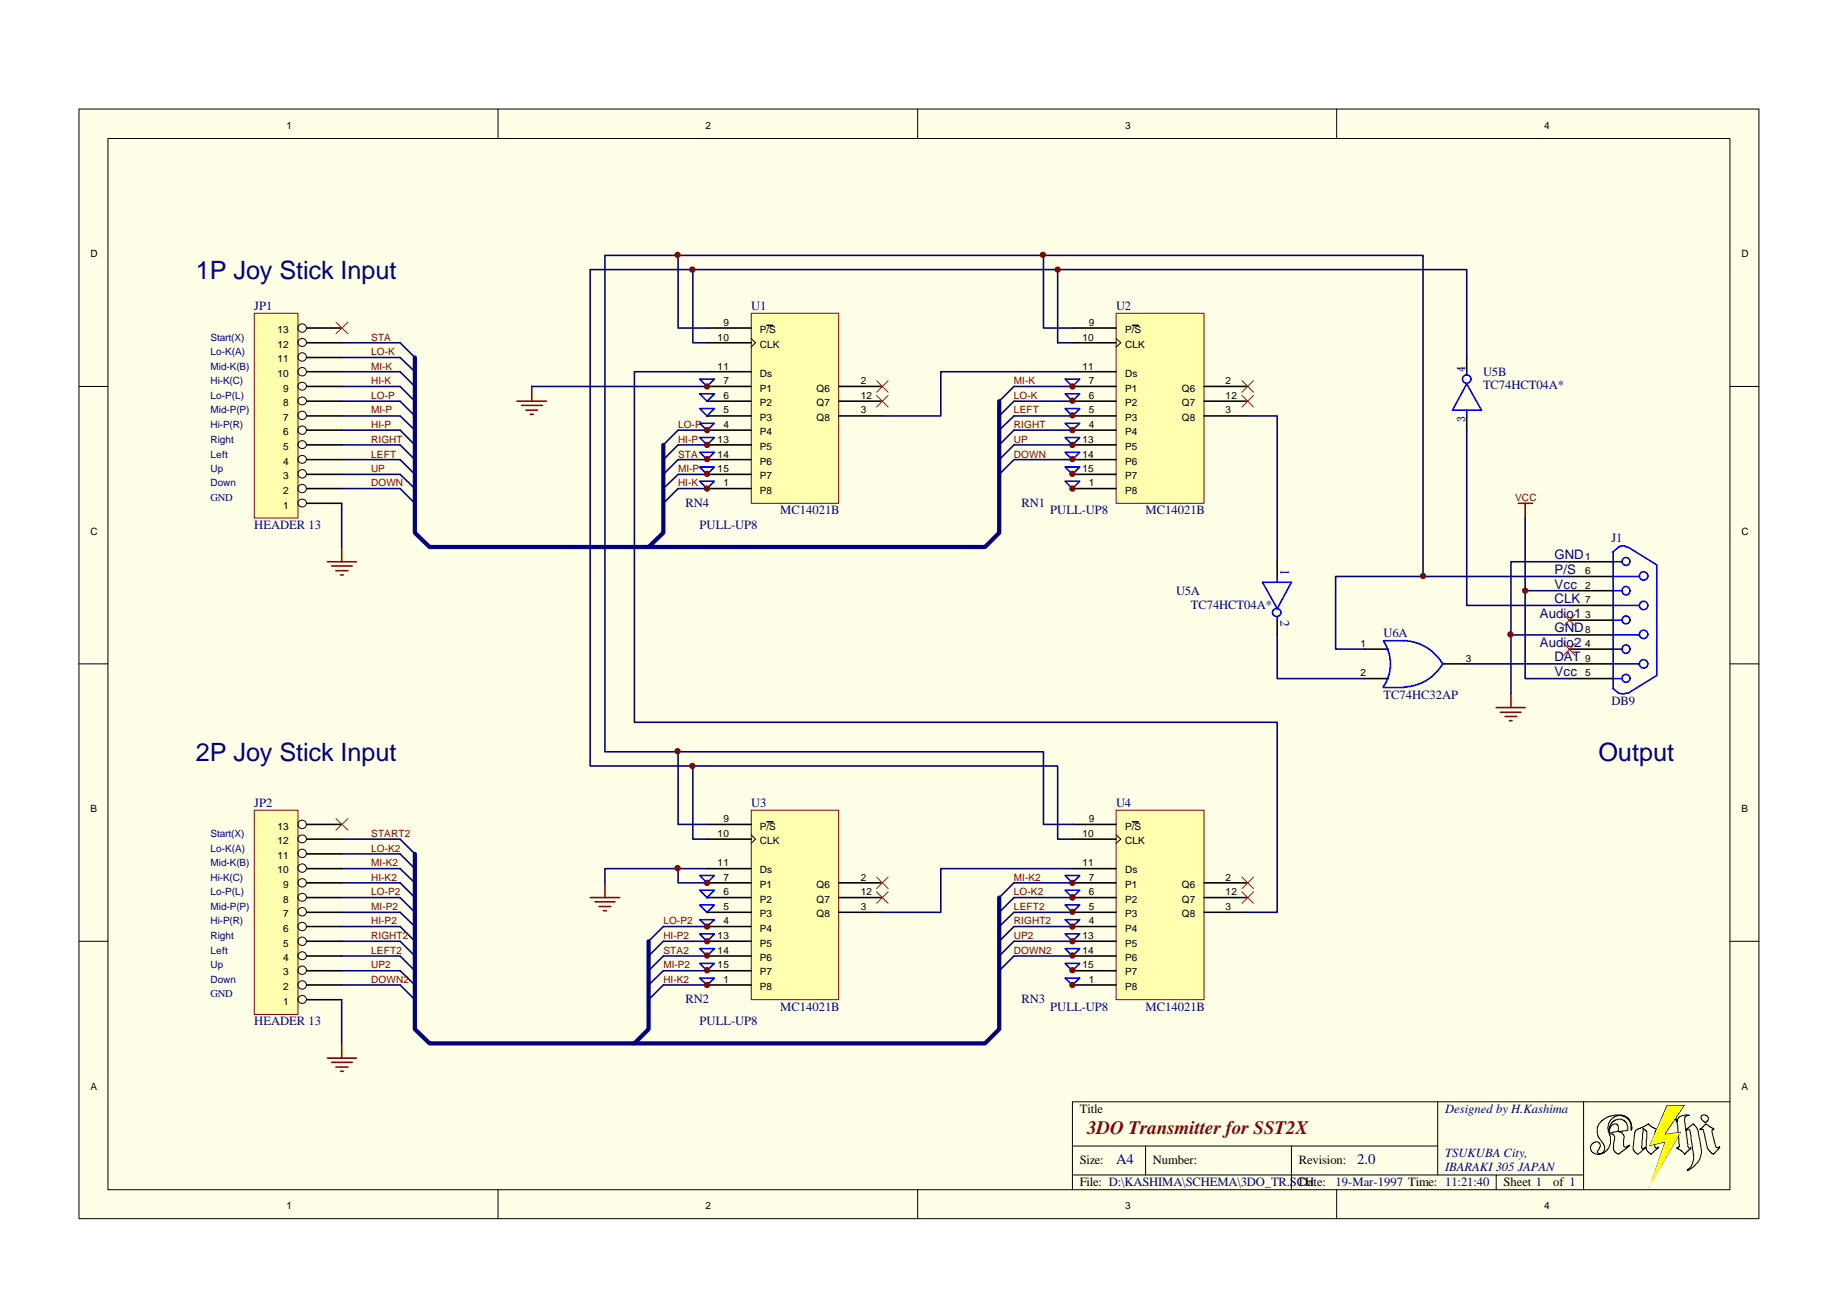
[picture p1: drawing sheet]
<svg xmlns="http://www.w3.org/2000/svg" width="297mm" height="210mm" viewBox="0 0 297 210" stroke-linecap="round" stroke-linejoin="round" font-family="sans-serif">
<path d="M12.7 17.5h270.2v178.5h-270.2z" fill="#ffffe8"/>
<g fill="none" stroke="#000" stroke-width=".16">
<path d="M12.7 17.5h270.2v178.5h-270.2zM80.1 17.5v4.8M147.6 17.5v4.8M215 17.5v4.8M17.4 22.3h260.8v169.1h-260.8zM12.7 62.2h4.7M278.2 62.2h4.7M12.7 106.8h4.7M278.2 106.8h4.7M12.7 151.4h4.7M278.2 151.4h4.7M231.2 177.2v11.8"/>
<path d="M254.7 177.2h-82.2v14.2M269.2 179.6l.4 .3 .1 .5v-.3l.3-.4 .9-.4h.7l.1 .1-.6 .1-.2 .3 .2 1.9 .9-.7 .2-.2h.2l.5 .6 .2 .6 .5 2.9v1l-.2 .6-.9 1.1-1.1 .7v-.2l.6-.5 .4-1.1v-.9l-.6-3.8a.42 .42 0 0 0-.7 .1l.3 2.5 .2 .3 .3-.1v.2l-.3 .1-.7 .8-.6-.7-.4-.2h-.2v-.2h.2l.2-.2v-.3l-.4-3.5zM273.6 179.4l.7-.1a.6 .6 0 0 1 .4 .9l-.5 .4-.6-.7zM278.2 177.2h-23.5v14.2M80.1 191.4v4.6M147.6 191.4v4.6M172.5 184.3h58.7M172.5 189h82.2M184.2 184.3v4.7M207.7 184.3v7.1M215 191.4v4.6M240.6 189v2.4"/>
<path d="M257.6 180.2l1.3-.7 .8-.2h1.2a2.02 2.02 0 0 1 1.4 1.3l.2 .7-.1 .5h-.1v-.9l-.3-.7-.4-.4-.5-.3-.9-.1-.5 .2-.9 .8a1.43 1.43 0 0 0-.1 1.3v.3l.1-.8 .7-.9 .7-.3h.5a1.2 1.2 0 0 1 1 1l.1 .8-1.5 .2 .6 .2 .3 .5-.1 1.6a.64 .64 0 0 0 .9-.1l-.1 .3-1.4 1-.2 .2-.2-.1-.6-.6-.1-.4 .3-1.8-.2-.3-.6-.1-.1 .2 .2 .2v1.2l-.4 .8a1.94 1.94 0 0 1-2.1 .8l-.6-.4a.83 .83 0 0 1 0-1l.3-.4 .3-.1h.6a.92 .92 0 0 1 .1 1.1l-.3 .4v.1l.2 .3 .5-.1 .4-.3 .1-.9-1.1-1.4-.1-.6v-1zM259.3 180.9l.7-.1 .2 .1 .1 1.1-1.6 .3 .3-1zM263.1 181.8l1.7-.8 .2-.2 .8 .6 .8 .2v.2l-.4 .1-.1 2.5 .2 .3h.2l.2-.2 .1 .1-.4 .2-.9 .9-.6-.5-.1-.6-1.4 1.1-.3-.2-.4-.4-.1-.3 .3-2.7zM264.2 181.5l.6 .5v1.1v1.3l-.6 .4-.2-.4zM273.5 181.5l.9-.7 .6 .5 .7 .3-.4 .1v.5l.5 2 .2 .4h.4l.1-.2 .1 .1-1 1.2-.3-.3a2.42 2.42 0 0 1-.9-1.4l-.4-2.2-.1-.2-.4 .1-.1-.1z"/>
</g>
<path d="M268.1 177.7h2.8l-3.1 4.8 2.5-.4-5 8.8 2.5-7.2-2.5 .6z" fill-rule="evenodd" fill="#ff0"/>
<path d="M268.1 177.7v.1l-2.8 6.5zM268.1 177.7h2.8v.1v-.1v.1l-.1-.1 .1 .1h-2.8zM270.3 182.1l-5.2 9zM265.3 184.2v.1v-.1l2.4-.5h.1l-2.6 .6zM270.8 177.7l.1 .1-3.2 4.7zM267.7 183.7h.1l-2.5 7.2 2.4-7.2h.1zM267.8 182.4l2.5-.4v.1v-.1v.1l-2.5 .4z" fill="#000"/>
<path d="M120.8 50.4h14.1v30.6h-14.1z" fill="#ffffb0" stroke="#800000" stroke-width=".16"/>
<g fill="none" stroke="#000" stroke-width=".25">
<path d="M113.7 52.8h7.1M113.7 55.1h7.1M113.7 59.8h7.1M123.4 52.3h.9M113.7 62.2h7.1M113.7 64.5h7.1M113.7 66.9h7.1M113.7 69.2h7.1M113.7 71.6h7.1M113.7 73.9h7.1M113.7 76.3h7.1M113.7 78.6h7.1"/>
<path d="M134.9 62.2h7M134.9 64.5h7M134.9 66.9h7"/>
</g>
<path d="M120.8 54.5l.7 .6-.7 .7" fill="none" stroke="#000" stroke-width=".16"/>
<path d="M179.5 50.4h14.1v30.6h-14.1z" fill="#ffffb0" stroke="#800000" stroke-width=".16"/>
<g fill="none" stroke="#000" stroke-width=".25">
<path d="M172.5 52.8h7M172.5 55.1h7M172.5 59.8h7M182.1 52.3h.9M172.5 62.2h7M172.5 64.5h7M172.5 66.9h7M172.5 69.2h7M172.5 71.6h7M172.5 73.9h7M172.5 76.3h7M172.5 78.6h7"/>
<path d="M193.6 62.2h7.1M193.6 64.5h7.1M193.6 66.9h7.1"/>
</g>
<path d="M179.5 54.5l.8 .6-.8 .7" fill="none" stroke="#000" stroke-width=".16"/>
<path d="M40.9 50.4h7v32.9h-7z" fill="#ffffb0" stroke="#800000" stroke-width=".16"/>
<g fill="none" stroke="#000" stroke-width=".16">
<path d="M49.3 55a.68 .68 0 0 0-1-.5 .68 .68 0 0 0 0 1.2 .68 .68 0 0 0 1-.6M49.3 73.8a.68 .68 0 0 0-1-.5 .68 .68 0 0 0 0 1.1 .68 .68 0 0 0 1-.5M49.3 71.5a.68 .68 0 0 0-1-.6 .68 .68 0 0 0 0 1.2 .68 .68 0 0 0 1-.6M49.3 64.4a.68 .68 0 0 0-1-.5 .68 .68 0 0 0 0 1.1 .68 .68 0 0 0 1-.5M49.3 62.1a.68 .68 0 0 0-1-.6 .68 .68 0 0 0 0 1.2 .68 .68 0 0 0 1-.6M49.3 80.9a.68 .68 0 0 0-1-.6 .68 .68 0 0 0 0 1.2 .68 .68 0 0 0 1-.6"/>
<circle cx="48.6" cy="57.4" r=".68"/>
<circle cx="48.6" cy="59.8" r=".68"/>
<circle cx="48.6" cy="52.8" r=".68"/>
<circle cx="48.6" cy="76.2" r=".68"/>
<circle cx="48.6" cy="78.6" r=".68"/>
<circle cx="48.6" cy="66.8" r=".68"/>
<circle cx="48.6" cy="69.2" r=".68"/>
</g>
<g fill="none" stroke="#000" stroke-width=".25">
<path d="M49.4 59.8h5.5M49.4 57.5h5.5M49.4 55.1h5.5M49.4 52.8h5.5M49.4 78.6h5.5M49.4 76.3h5.5M49.4 73.9h5.5M49.4 71.6h5.5M49.4 69.2h5.5M49.4 66.9h5.5M49.4 64.5h5.5M49.4 62.2h5.5"/>
<path d="M172.5 62.2h.1M172.5 64.5h.1M172.5 66.9h.1M172.5 69.2h.1M172.5 71.6h.1M172.5 73.9h.1M172.5 76.3h.1M172.5 78.6h.1M49.4 81h5.5"/>
</g>
<path d="M66.7 57.5v28.2l2.4 2.3h35.2l2.4-2.3v-14.1M160.7 64.5v21.2l-2.3 2.3h-54.1" fill="none" stroke="#000080" stroke-width=".68"/>
<g fill="none" stroke="#000080" stroke-width=".25">
<path d="M54.9 55.1h9.4l2.4 2.4M54.9 57.5h9.4l2.4 2.3M54.9 59.8h9.4l2.4 2.4M172.5 59.8h-21.2v7.1h-9.4M54.9 62.2h9.4l2.4 2.3M54.9 64.5h9.4l2.4 2.4M54.9 66.9h9.4l2.4 2.3M54.9 69.2h9.4l2.4 2.4M54.9 71.6h9.4l2.4 2.3M54.9 73.9h9.4l2.4 2.4M54.9 76.3h9.4l2.4 2.3M54.9 78.6h9.4l2.4 2.4"/>
<path d="M113.7 71.6h-4.6l-2.4 2.3M113.7 73.9h-4.6l-2.4 2.4M113.7 76.3h-4.6l-2.4 2.3M113.7 78.6h-4.6l-2.4 2.4M113.7 69.2h-4.6l-2.4 2.4M172.5 62.2h-9.4l-2.4 2.3M172.5 64.5h-9.4l-2.4 2.4M172.5 66.9h-9.4l-2.4 2.3M172.5 69.2h-9.4l-2.4 2.4M172.5 71.6h-9.4l-2.4 2.3M172.5 73.9h-9.4l-2.4 2.4"/>
</g>
<path d="M171.3 61h2.4l-1.2 1.2zM171.3 63.3h2.4l-1.2 1.2zM171.3 65.7h2.4l-1.2 1.2zM171.3 68.1h2.4l-1.2 1.1zM171.3 70.4h2.4l-1.2 1.2zM171.3 72.7h2.4l-1.2 1.2zM171.3 75.1h2.4l-1.2 1.2zM171.3 77.4h2.4l-1.2 1.2z" fill="none" stroke="#00f" stroke-width=".25"/>
<path d="M120.8 130.3h14.1v30.5h-14.1z" fill="#ffffb0" stroke="#800000" stroke-width=".16"/>
<g fill="none" stroke="#000" stroke-width=".25">
<path d="M113.7 132.6h7.1M113.7 135h7.1M113.7 139.7h7.1M123.4 132.2h.9M113.7 142h7.1M113.7 144.4h7.1M113.7 146.7h7.1M113.7 149h7.1M113.7 151.4h7.1M113.7 153.8h7.1M113.7 156.1h7.1M113.7 158.4h7.1"/>
<path d="M134.9 142h7M134.9 144.4h7M134.9 146.7h7"/>
</g>
<path d="M120.8 134.3l.7 .7-.7 .7" fill="none" stroke="#000" stroke-width=".16"/>
<path d="M179.5 130.3h14.1v30.5h-14.1z" fill="#ffffb0" stroke="#800000" stroke-width=".16"/>
<g fill="none" stroke="#000" stroke-width=".25">
<path d="M172.5 132.6h7M172.5 135h7M172.5 139.7h7M182.1 132.2h.9M172.5 142h7M172.5 144.4h7M172.5 146.7h7M172.5 149h7M172.5 151.4h7M172.5 153.8h7M172.5 156.1h7M172.5 158.4h7"/>
<path d="M193.6 142h7.1M193.6 144.4h7.1M193.6 146.7h7.1"/>
</g>
<path d="M179.5 134.3l.8 .7-.8 .7" fill="none" stroke="#000" stroke-width=".16"/>
<path d="M40.9 130.3h7v32.9h-7z" fill="#ffffb0" stroke="#800000" stroke-width=".16"/>
<g fill="none" stroke="#000" stroke-width=".16">
<path d="M49.3 134.9a.68 .68 0 0 0-1-.6 .68 .68 0 0 0 0 1.2 .68 .68 0 0 0 1-.6M49.3 153.7a.68 .68 0 0 0-1-.6 .68 .68 0 0 0 0 1.2 .68 .68 0 0 0 1-.6M49.3 144.3a.68 .68 0 0 0-1-.6 .68 .68 0 0 0 0 1.2 .68 .68 0 0 0 1-.6M49.3 160.7a.68 .68 0 0 0-1-.6 .68 .68 0 0 0 0 1.2 .68 .68 0 0 0 1-.5"/>
<circle cx="48.6" cy="132.6" r=".68"/>
<circle cx="48.6" cy="137.3" r=".68"/>
<circle cx="48.6" cy="139.6" r=".68"/>
<circle cx="48.6" cy="151.4" r=".68"/>
<circle cx="48.6" cy="142" r=".68"/>
<circle cx="48.6" cy="158.4" r=".68"/>
<circle cx="48.6" cy="156.1" r=".68"/>
<circle cx="48.6" cy="146.7" r=".68"/>
<circle cx="48.6" cy="149" r=".68"/>
</g>
<g fill="none" stroke="#000" stroke-width=".25">
<path d="M235.9 57.5v2.3M113.7 62.2h.1M113.7 64.5h.1M113.7 66.9h.1M113.7 69.2h.1M113.7 71.6h.1M113.7 73.9h.1M113.7 76.3h.1M113.7 78.6h.1M235.9 66.9v2.3M205.4 90.4v2.3M205.4 99.8v2.3"/>
<path d="M252.4 90.4h7M252.4 92.7h7M252.4 95h7M252.4 97.4h7M252.4 99.8h7M219.5 104.4h3.8M219.5 109.1h3.8M232.2 106.8h3.7M252.4 102.1h7M252.4 104.4h7M252.4 106.8h7M252.4 109.1h7"/>
<path d="M49.4 139.7h5.5M49.4 137.3h5.5M49.4 135h5.5M49.4 132.6h5.5M49.4 158.4h5.5M49.4 156.1h5.5M49.4 153.8h5.5M49.4 151.4h5.5M49.4 149h5.5M49.4 146.7h5.5M49.4 144.4h5.5M49.4 142h5.5"/>
<path d="M113.7 142h.1M113.7 144.4h.1M113.7 146.7h.1M113.7 149h.1M113.7 151.4h.1M113.7 153.8h.1M113.7 156.1h.1M113.7 158.4h.1M172.5 142h.1M172.5 144.4h.1M172.5 146.7h.1M172.5 149h.1"/>
<path d="M172.5 151.4h.1M172.5 153.8h.1M172.5 156.1h.1M172.5 158.4h.1M49.4 160.8h5.5"/>
</g>
<path d="M66.7 137.3v28.2l2.4 2.3h32.9l2.3-2.3v-14.1M160.7 144.4v21.1l-2.3 2.3h-56.4" fill="none" stroke="#000080" stroke-width=".68"/>
<g fill="none" stroke="#000080" stroke-width=".25">
<path d="M109.1 41.1h-11.8v79.8h11.8M111.4 43.4h-16.5v79.8h16.5M113.7 55.1h-2.3v-11.7h58.7v11.7h2.4M113.7 52.8h-4.6v-11.7h58.7v11.7h4.7M113.7 59.8h-11.7v56.4h103.4v30.5h-4.7M167.8 41.1h61.1v51.6h23.5M170.1 43.4h65.8v14.1M85.5 62.2h28.2M200.7 66.9h4.7v23.5M235.9 69.2v28.2h16.5M54.9 81v7M228.9 92.7h-14.1v11.7h4.7"/>
<path d="M245.3 83.3v25.8h7.1M245.3 95h7.1M252.4 90.4h-9.4v21.1M205.4 102.1v7h14.1M235.9 106.8h16.5M243 102.1h9.4M54.9 135h9.4l2.4 2.3M54.9 137.3h9.4l2.4 2.4M54.9 139.7h9.4l2.4 2.3M109.1 139.7v2.3h4.6M113.7 139.7h-16.4v2.3M113.7 135h-2.3v-11.8h58.7v11.8h2.4"/>
<path d="M113.7 132.6h-4.6v-11.7h58.7v11.7h4.7M172.5 139.7h-21.2v7h-9.4M54.9 142h9.4l2.4 2.4M54.9 144.4h9.4l2.4 2.3M54.9 146.7h9.4l2.4 2.3M54.9 149h9.4l2.4 2.4M54.9 151.4h9.4l2.4 2.4M54.9 153.8h9.4l2.4 2.3M54.9 156.1h9.4l2.4 2.3M54.9 158.4h9.4l2.4 2.4M113.7 151.4h-7l-2.4 2.4M113.7 153.8h-7l-2.4 2.3"/>
<path d="M113.7 156.1h-7l-2.4 2.3M113.7 158.4h-7l-2.4 2.4M113.7 149h-7l-2.4 2.4M172.5 142h-9.4l-2.4 2.4M172.5 144.4h-9.4l-2.4 2.3M172.5 146.7h-9.4l-2.4 2.3M172.5 149h-9.4l-2.4 2.4M172.5 151.4h-9.4l-2.4 2.4M172.5 153.8h-9.4l-2.4 2.3M54.9 160.8v7"/>
</g>
<g fill="none" stroke="#800000" stroke-width=".25">
<path d="M83.1 64.5h4.8M83.9 65.2h3.3M84.6 66h1.8M85.3 66.6h.5M85.5 62.2v2.3M52.7 90.4h4.6M53.3 91h3.3M54 91.8h2M54.8 92.5h.4M54.9 88v2.4M244.2 81h2.3M245.3 81v2.3"/>
<path d="M240.6 113.8h4.7M241.3 114.6h3.3M242.1 115.2h1.8M242.7 115.9h.5M243 111.5v2.3M94.9 144.4h4.8M95.7 145h3.2M96.4 145.8h1.8M97 146.5h.5M97.3 142v2.4M52.7 170.2h4.6M53.3 170.9h3.3"/>
<path d="M54 171.6h2M54.8 172.3h.4M54.9 167.8v2.4"/>
</g>
<g fill="none" stroke="#00f" stroke-width=".25">
<path d="M235.9 59.8v.5M112.5 61h2.4l-1.2 1.2zM112.5 63.3h2.4l-1.2 1.2zM112.5 65.7h2.4l-1.2 1.2zM112.5 68.1h2.4l-1.2 1.1zM112.5 70.4h2.4l-1.2 1.2zM112.5 72.7h2.4l-1.2 1.2zM112.5 75.1h2.4l-1.2 1.2zM112.5 77.4h2.4l-1.2 1.2zM235.9 66h2.4l-2.4-4.3-2.3 4.3h2.3v.9M205.4 92.7v1h2.3l-2.3 4.2-2.4-4.2h2.4M205.4 99.2v.6"/>
<path d="M206 98.5a.68 .68 0 0 0-1-.6 .68 .68 0 0 0 0 1.2 .68 .68 0 0 0 1-.6M259.4 99.8h1.5M259.4 97.4h4.3M259.4 95h1.5M259.4 92.7h4.3M259.4 90.4h1.5M261.7 88.1l-.4-.3h-.6l-.3 .1-1 .8v22.1l.9 .7M261.8 88l4.6 2.9v17.7l-4.6 2.9M262.1 90.3a.64 .64 0 0 0-.9-.6 .64 .64 0 0 0 0 1.1 .64 .64 0 0 0 .9-.5M262.1 99.7a.64 .64 0 0 0-.9-.6 .64 .64 0 0 0 0 1.1 .64 .64 0 0 0 .9-.5M222.5 103.1l.5 .9 .4 1.2 .2 .9v1.4l-.4 1.6-.8 1.4M222.5 103.1h3.3"/>
<path d="M222.5 110.6h3.3M225.6 103.1h.7l1.3 .2 1.8 .8 .8 .6 1.2 1.1 .7 1.1M232.1 106.7l-.7 1-1.2 1.2-.8 .6-1.8 .8-1.8 .2M259.4 109.1h1.5M259.4 106.8h4.3M259.4 104.4h1.5M259.4 102.1h4.3M261.6 111.4l-.3 .2-.9-.1M262.1 109.1a.64 .64 0 0 0-.9-.6 .64 .64 0 0 0 0 1.1 .64 .64 0 0 0 .9-.5M112.5 140.8h2.4l-1.2 1.2zM112.5 143.2h2.4l-1.2 1.2zM112.5 145.6h2.4l-1.2 1.1z"/>
<path d="M112.5 147.9h2.4l-1.2 1.1zM112.5 150.2h2.4l-1.2 1.2zM112.5 152.6h2.4l-1.2 1.2zM112.5 155h2.4l-1.2 1.1zM112.5 157.3h2.4l-1.2 1.1zM171.3 140.8h2.4l-1.2 1.2zM171.3 143.2h2.4l-1.2 1.2zM171.3 145.6h2.4l-1.2 1.1zM171.3 147.9h2.4l-1.2 1.1zM171.3 150.2h2.4l-1.2 1.2zM171.3 152.6h2.4l-1.2 1.2zM171.3 155h2.4l-1.2 1.1z"/>
<path d="M171.3 157.3h2.4l-1.2 1.1z"/>
<circle cx="235.9" cy="61" r=".68"/>
<circle cx="261.5" cy="95" r=".65"/>
<circle cx="264.3" cy="97.4" r=".68"/>
<circle cx="264.3" cy="92.6" r=".68"/>
<circle cx="261.5" cy="104.4" r=".65"/>
<circle cx="264.3" cy="102" r=".68"/>
<circle cx="264.3" cy="106.8" r=".68"/>
</g>
<g fill="#800000" stroke="#800000" stroke-width=".16">
<circle cx="113.7" cy="151.4" r=".42"/>
<circle cx="172.5" cy="142" r=".42"/>
<circle cx="172.4" cy="144.3" r=".45"/>
<circle cx="172.5" cy="146.7" r=".42"/>
<circle cx="172.5" cy="149" r=".42"/>
<circle cx="172.5" cy="151.4" r=".42"/>
<circle cx="172.5" cy="153.7" r=".42"/>
<circle cx="172.5" cy="62.2" r=".42"/>
<circle cx="172.5" cy="64.4" r=".42"/>
<circle cx="172.5" cy="66.8" r=".42"/>
<circle cx="172.5" cy="69.2" r=".42"/>
<circle cx="172.5" cy="71.6" r=".42"/>
<circle cx="172.5" cy="73.8" r=".42"/>
<circle cx="111.3" cy="123.2" r=".42"/>
<circle cx="111.3" cy="43.4" r=".42"/>
<circle cx="109" cy="41" r=".42"/>
<circle cx="109" cy="120.8" r=".42"/>
<circle cx="172.5" cy="78.6" r=".42"/>
<circle cx="172.5" cy="76.2" r=".42"/>
<circle cx="172.5" cy="156.1" r=".42"/>
<circle cx="172.5" cy="158.4" r=".42"/>
<circle cx="245.3" cy="95" r=".42"/>
<circle cx="242.9" cy="102" r=".42"/>
<circle cx="167.7" cy="41" r=".42"/>
<circle cx="170.1" cy="43.4" r=".42"/>
<circle cx="113.7" cy="62.2" r=".42"/>
<circle cx="113.7" cy="69.2" r=".42"/>
<circle cx="113.7" cy="71.6" r=".42"/>
<circle cx="113.7" cy="73.8" r=".42"/>
<circle cx="113.7" cy="76.2" r=".42"/>
<circle cx="113.7" cy="78.6" r=".42"/>
<circle cx="113.7" cy="149" r=".42"/>
<circle cx="113.7" cy="153.7" r=".42"/>
<circle cx="113.7" cy="156.1" r=".42"/>
<circle cx="113.7" cy="158.4" r=".42"/>
<circle cx="109" cy="139.6" r=".42"/>
<circle cx="113.7" cy="142" r=".42"/>
<circle cx="228.9" cy="92.6" r=".42"/>
</g>
<g fill="none" stroke="#f00" stroke-width=".16">
<path d="M54 51.8l2 1.9M56 51.8l-2 1.9M141 61.2l1.8 1.9M141 63.6l1.8 1.9M142.8 61.2l-1.8 1.9M142.8 63.6l-1.8 1.9M199.7 63.6l1.9 1.9M199.7 61.2l1.9 1.9M201.6 63.6l-1.9 1.9M201.6 61.2l-1.9 1.9M251.5 98.8l1.8 1.9M253.3 98.8l-1.8 1.9"/>
<path d="M251.5 103.5l1.8 1.9M253.3 103.5l-1.8 1.9M54 131.7l2 1.8M56 131.7l-2 1.8M141 143.4l1.8 1.9M141 141.1l1.8 1.8M142.8 143.4l-1.8 1.9M142.8 141.1l-1.8 1.8M199.7 143.4l1.9 1.9M199.7 141.1l1.9 1.8M201.6 143.4l-1.9 1.9M201.6 141.1l-1.9 1.8"/>
</g>
<g font-size="4.1" fill="#000080">
<text x="31.5" y="44.9">1P Joy Stick Input</text>
<text x="31.5" y="122.4">2P Joy Stick Input</text>
<text x="257" y="122.4">Output</text>
</g>
<text font-size="3" fill="#800000" x="174.8" y="182.4">3DO Transmitter for SST2X</text>
<g font-size="2.4" fill="#000080">
<text x="179.5" y="187.2">A4</text>
<text x="218.3" y="187.2">2.0</text>
</g>
<g font-size="2.1" fill="#000080">
<text x="250" y="89.9">GND</text>
<text x="205.9" y="91.5" transform="rotate(90 205.9 91.5)">1</text>
<text x="250" y="92.3">P/S</text>
<text x="250" y="94.7">Vcc</text>
<text x="205.9" y="99.8" transform="rotate(90 205.9 99.8)">2</text>
<text x="247.7" y="99.3">Audio1</text>
<text x="250" y="97">CLK</text>
<text x="250" y="101.7">GND</text>
<text x="247.7" y="104.1">Audio2</text>
<text x="250" y="106.4">DAT</text>
<text x="250" y="108.7">Vcc</text>
</g>
<g font-size="2" fill="#000080">
<text x="40.9" y="49.9">JP1</text>
<text x="120.8" y="49.9">U1</text>
<text x="179.5" y="49.9">U2</text>
<text x="238.5" y="60.5">U5B</text>
<text x="238.5" y="62.6">TC74HCT04A*</text>
<text x="110.2" y="81.5">RN4</text>
<text x="125.5" y="82.7">MC14021B</text>
<text x="164.3" y="81.5">RN1</text>
<text x="168.9" y="82.7">PULL-UP8</text>
<text x="184.2" y="82.7">MC14021B</text>
<text x="40.9" y="85.1">HEADER 13</text>
<text x="112.5" y="85.1">PULL-UP8</text>
<text x="259.2" y="87.2">J1</text>
<text x="189.1" y="95.7">U5A</text>
<text x="191.5" y="98">TC74HCT04A*</text>
<text x="222.5" y="102.5">U6A</text>
<text x="222.5" y="112.4">TC74HC32AP</text>
<text x="259.2" y="113.5">DB9</text>
<text x="40.9" y="129.7">JP2</text>
<text x="120.8" y="129.7">U3</text>
<text x="179.5" y="129.7">U4</text>
<text x="110.2" y="161.4">RN2</text>
<text x="164.3" y="161.4">RN3</text>
<text x="40.9" y="164.9">HEADER 13</text>
<text x="112.5" y="164.9">PULL-UP8</text>
<text x="125.5" y="162.6">MC14021B</text>
<text x="168.9" y="162.6">PULL-UP8</text>
<text x="184.2" y="162.6">MC14021B</text>
<text x="232.4" y="179">Designed by H.Kashima</text>
<text x="214.8" y="190.8">19-Mar-1997 Time: 11:21:40</text>
<text x="232.4" y="186.1">TSUKUBA City,</text>
<text x="232.4" y="188.4">IBARAKI 305 JAPAN</text>
</g>
<g font-size="2">
<text x="173.7" y="179">Title</text>
<text x="173.7" y="190.8">File: D:\KASHIMA\SCHEMA\3DO_TR.SCH</text>
<text x="173.7" y="187.2">Size:</text>
<text x="185.4" y="187.2">Number:</text>
<text x="208.9" y="190.8">Date:</text>
<text x="208.9" y="187.2">Revision:</text>
<text x="241.8" y="190.8">Sheet 1</text>
<text x="249.8" y="190.8">of 1</text>
</g>
<g font-size="1.9" fill="#000080">
<text x="235.6" y="59.8" transform="rotate(-90 235.6 59.8)">4</text>
<text x="235.6" y="67.8" transform="rotate(-90 235.6 67.8)">3</text>
</g>
<g font-size="1.7" fill="#000080">
<text x="33.9" y="80.5">GND</text>
<text x="33.9" y="160.4">GND</text>
</g>
<g font-size="1.6">
<text x="46.1" y="20.8">1</text>
<text x="113.5" y="20.8">2</text>
<text x="180.9" y="20.8">3</text>
<text x="248.3" y="20.8">4</text>
<text x="14.6" y="41.4">D</text>
<text x="280.1" y="41.4">D</text>
<text x="44.6" y="53.6">13</text>
<text x="116.3" y="52.4">9</text>
<text x="122.2" y="53.6">P/S</text>
<text x="175.1" y="52.4">9</text>
<text x="180.9" y="53.6">P/S</text>
<text x="44.6" y="58.3">11</text>
<text x="44.6" y="56">12</text>
<text x="115.4" y="54.8">10</text>
<text x="115.4" y="59.5">11</text>
<text x="122.2" y="56">CLK</text>
<text x="174.1" y="54.8">10</text>
<text x="174.1" y="59.5">11</text>
<text x="180.9" y="56">CLK</text>
<text x="44.6" y="60.6">10</text>
<text x="45.6" y="65.4">8</text>
<text x="45.6" y="63">9</text>
<text x="116.3" y="61.8">7</text>
<text x="116.3" y="64.2">6</text>
<text x="122.2" y="60.6">Ds</text>
<text x="122.2" y="63">P1</text>
<text x="122.2" y="65.4">P2</text>
<text x="131.3" y="63">Q6</text>
<text x="131.3" y="65.4">Q7</text>
<text x="138.4" y="61.8">2</text>
<text x="138.4" y="64.2">12</text>
<text x="175.1" y="61.8">7</text>
<text x="175.1" y="64.2">6</text>
<text x="180.9" y="60.6">Ds</text>
<text x="180.9" y="63">P1</text>
<text x="180.9" y="65.4">P2</text>
<text x="190.1" y="63">Q6</text>
<text x="190.1" y="65.4">Q7</text>
<text x="197.1" y="61.8">2</text>
<text x="197.1" y="64.2">12</text>
<text x="45.6" y="70">6</text>
<text x="45.6" y="67.7">7</text>
<text x="115.4" y="71.2">13</text>
<text x="116.3" y="66.5">5</text>
<text x="116.3" y="68.8">4</text>
<text x="122.2" y="67.7">P3</text>
<text x="122.2" y="70">P4</text>
<text x="131.3" y="67.7">Q8</text>
<text x="138.4" y="66.5">3</text>
<text x="174.1" y="71.2">13</text>
<text x="175.1" y="66.5">5</text>
<text x="175.1" y="68.8">4</text>
<text x="180.9" y="67.7">P3</text>
<text x="180.9" y="70">P4</text>
<text x="190.1" y="67.7">Q8</text>
<text x="197.1" y="66.5">3</text>
<text x="45.6" y="77.1">3</text>
<text x="45.6" y="74.8">4</text>
<text x="45.6" y="72.4">5</text>
<text x="115.4" y="73.6">14</text>
<text x="115.4" y="75.9">15</text>
<text x="122.2" y="72.4">P5</text>
<text x="122.2" y="74.8">P6</text>
<text x="122.2" y="77.1">P7</text>
<text x="174.1" y="73.6">14</text>
<text x="174.1" y="75.9">15</text>
<text x="180.9" y="72.4">P5</text>
<text x="180.9" y="74.8">P6</text>
<text x="180.9" y="77.1">P7</text>
<text x="45.6" y="81.8">1</text>
<text x="45.6" y="79.4">2</text>
<text x="116.3" y="78.2">1</text>
<text x="122.2" y="79.4">P8</text>
<text x="175.1" y="78.2">1</text>
<text x="180.9" y="79.4">P8</text>
<text x="14.6" y="86">C</text>
<text x="280.1" y="86">C</text>
<text x="254.9" y="90">1</text>
<text x="254.9" y="92.4">6</text>
<text x="254.9" y="94.7">2</text>
<text x="254.9" y="97">7</text>
<text x="254.9" y="99.4">3</text>
<text x="254.9" y="101.8">8</text>
<text x="218.8" y="104.1">1</text>
<text x="235.7" y="106.4">3</text>
<text x="254.9" y="104.1">4</text>
<text x="254.9" y="106.4">9</text>
<text x="218.8" y="108.8">2</text>
<text x="254.9" y="108.8">5</text>
<text x="14.6" y="130.7">B</text>
<text x="280.1" y="130.7">B</text>
<text x="44.6" y="135.8">12</text>
<text x="44.6" y="133.4">13</text>
<text x="115.4" y="134.6">10</text>
<text x="116.3" y="132.3">9</text>
<text x="122.2" y="133.4">P/S</text>
<text x="122.2" y="135.8">CLK</text>
<text x="174.1" y="134.6">10</text>
<text x="175.1" y="132.3">9</text>
<text x="180.9" y="133.4">P/S</text>
<text x="180.9" y="135.8">CLK</text>
<text x="44.6" y="140.5">10</text>
<text x="44.6" y="138.1">11</text>
<text x="45.6" y="142.8">9</text>
<text x="115.4" y="139.3">11</text>
<text x="116.3" y="141.7">7</text>
<text x="122.2" y="140.5">Ds</text>
<text x="122.2" y="142.8">P1</text>
<text x="131.3" y="142.8">Q6</text>
<text x="138.4" y="141.7">2</text>
<text x="174.1" y="139.3">11</text>
<text x="175.1" y="141.7">7</text>
<text x="180.9" y="140.5">Ds</text>
<text x="180.9" y="142.8">P1</text>
<text x="190.1" y="142.8">Q6</text>
<text x="197.1" y="141.7">2</text>
<text x="45.6" y="149.9">6</text>
<text x="45.6" y="147.5">7</text>
<text x="45.6" y="145.2">8</text>
<text x="116.3" y="144">6</text>
<text x="116.3" y="146.4">5</text>
<text x="116.3" y="148.7">4</text>
<text x="122.2" y="145.2">P2</text>
<text x="122.2" y="147.5">P3</text>
<text x="122.2" y="149.9">P4</text>
<text x="131.3" y="145.2">Q7</text>
<text x="131.3" y="147.5">Q8</text>
<text x="138.4" y="144">12</text>
<text x="138.4" y="146.4">3</text>
<text x="175.1" y="144">6</text>
<text x="175.1" y="146.4">5</text>
<text x="175.1" y="148.7">4</text>
<text x="180.9" y="145.2">P2</text>
<text x="180.9" y="147.5">P3</text>
<text x="180.9" y="149.9">P4</text>
<text x="190.1" y="145.2">Q7</text>
<text x="190.1" y="147.5">Q8</text>
<text x="197.1" y="144">12</text>
<text x="197.1" y="146.4">3</text>
<text x="45.6" y="154.6">4</text>
<text x="45.6" y="152.2">5</text>
<text x="115.4" y="151.1">13</text>
<text x="115.4" y="153.4">14</text>
<text x="115.4" y="155.7">15</text>
<text x="122.2" y="152.2">P5</text>
<text x="122.2" y="154.6">P6</text>
<text x="174.1" y="151.1">13</text>
<text x="174.1" y="153.4">14</text>
<text x="174.1" y="155.7">15</text>
<text x="180.9" y="152.2">P5</text>
<text x="180.9" y="154.6">P6</text>
<text x="45.6" y="161.6">1</text>
<text x="45.6" y="159.3">2</text>
<text x="45.6" y="156.9">3</text>
<text x="116.3" y="158.1">1</text>
<text x="122.2" y="156.9">P7</text>
<text x="122.2" y="159.3">P8</text>
<text x="175.1" y="158.1">1</text>
<text x="180.9" y="156.9">P7</text>
<text x="180.9" y="159.3">P8</text>
<text x="14.6" y="175.3">A</text>
<text x="280.1" y="175.3">A</text>
<text x="46.1" y="194.5">1</text>
<text x="113.5" y="194.5">2</text>
<text x="180.9" y="194.5">3</text>
<text x="248.3" y="194.5">4</text>
</g>
<g font-size="1.6" fill="#000080">
<text x="33.9" y="54.8">Start(X)</text>
<text x="33.9" y="57.1">Lo-K(A)</text>
<text x="33.9" y="59.5">Mid-K(B)</text>
<text x="33.9" y="61.8">Hi-K(C)</text>
<text x="33.9" y="64.2">Lo-P(L)</text>
<text x="33.9" y="66.5">Mid-P(P)</text>
<text x="33.9" y="68.8">Hi-P(R)</text>
<text x="33.9" y="71.2">Right</text>
<text x="33.9" y="73.6">Left</text>
<text x="33.9" y="75.9">Up</text>
<text x="33.9" y="78.2">Down</text>
<text x="33.9" y="134.6">Start(X)</text>
<text x="33.9" y="137">Lo-K(A)</text>
<text x="33.9" y="139.3">Mid-K(B)</text>
<text x="33.9" y="141.7">Hi-K(C)</text>
<text x="33.9" y="144">Lo-P(L)</text>
<text x="33.9" y="146.4">Mid-P(P)</text>
<text x="33.9" y="148.7">Hi-P(R)</text>
<text x="33.9" y="151.1">Right</text>
<text x="33.9" y="153.4">Left</text>
<text x="33.9" y="155.7">Up</text>
<text x="33.9" y="158.1">Down</text>
</g>
<g font-size="1.6" fill="#800000">
<text x="59.7" y="54.8">STA</text>
<text x="59.7" y="57.1">LO-K</text>
<text x="59.7" y="59.5">MI-K</text>
<text x="59.7" y="61.8">HI-K</text>
<text x="59.7" y="64.2">LO-P</text>
<text x="163.1" y="61.8">MI-K</text>
<text x="163.1" y="64.2">LO-K</text>
<text x="59.7" y="66.5">MI-P</text>
<text x="59.7" y="68.8">HI-P</text>
<text x="59.7" y="71.2">RIGHT</text>
<text x="109.1" y="71.2">HI-P</text>
<text x="109.1" y="68.8">LO-P</text>
<text x="163.1" y="71.2">UP</text>
<text x="163.1" y="66.5">LEFT</text>
<text x="163.1" y="68.8">RIGHT</text>
<text x="59.7" y="73.6">LEFT</text>
<text x="59.7" y="75.9">UP</text>
<text x="109.1" y="73.6">STA</text>
<text x="109.1" y="75.9">MI-P</text>
<text x="163.1" y="73.6">DOWN</text>
<text x="59.7" y="78.2">DOWN</text>
<text x="109.1" y="78.2">HI-K</text>
<text x="243.7" y="80.6">VCC</text>
<text x="59.7" y="134.6">START2</text>
<text x="59.7" y="137">LO-K2</text>
<text x="59.7" y="139.3">MI-K2</text>
<text x="59.7" y="141.7">HI-K2</text>
<text x="163.1" y="141.7">MI-K2</text>
<text x="59.7" y="144">LO-P2</text>
<text x="59.7" y="146.4">MI-P2</text>
<text x="59.7" y="148.7">HI-P2</text>
<text x="106.7" y="148.7">LO-P2</text>
<text x="163.1" y="144">LO-K2</text>
<text x="163.1" y="146.4">LEFT2</text>
<text x="163.1" y="148.7">RIGHT2</text>
<text x="59.7" y="151.1">RIGHT2</text>
<text x="59.7" y="153.4">LEFT2</text>
<text x="59.7" y="155.7">UP2</text>
<text x="106.7" y="153.4">STA2</text>
<text x="106.7" y="155.7">MI-P2</text>
<text x="106.7" y="151.1">HI-P2</text>
<text x="163.1" y="151.1">UP2</text>
<text x="163.1" y="153.4">DOWN2</text>
<text x="59.7" y="158.1">DOWN2</text>
<text x="106.7" y="158.1">HI-K2</text>
</g>
</svg>
